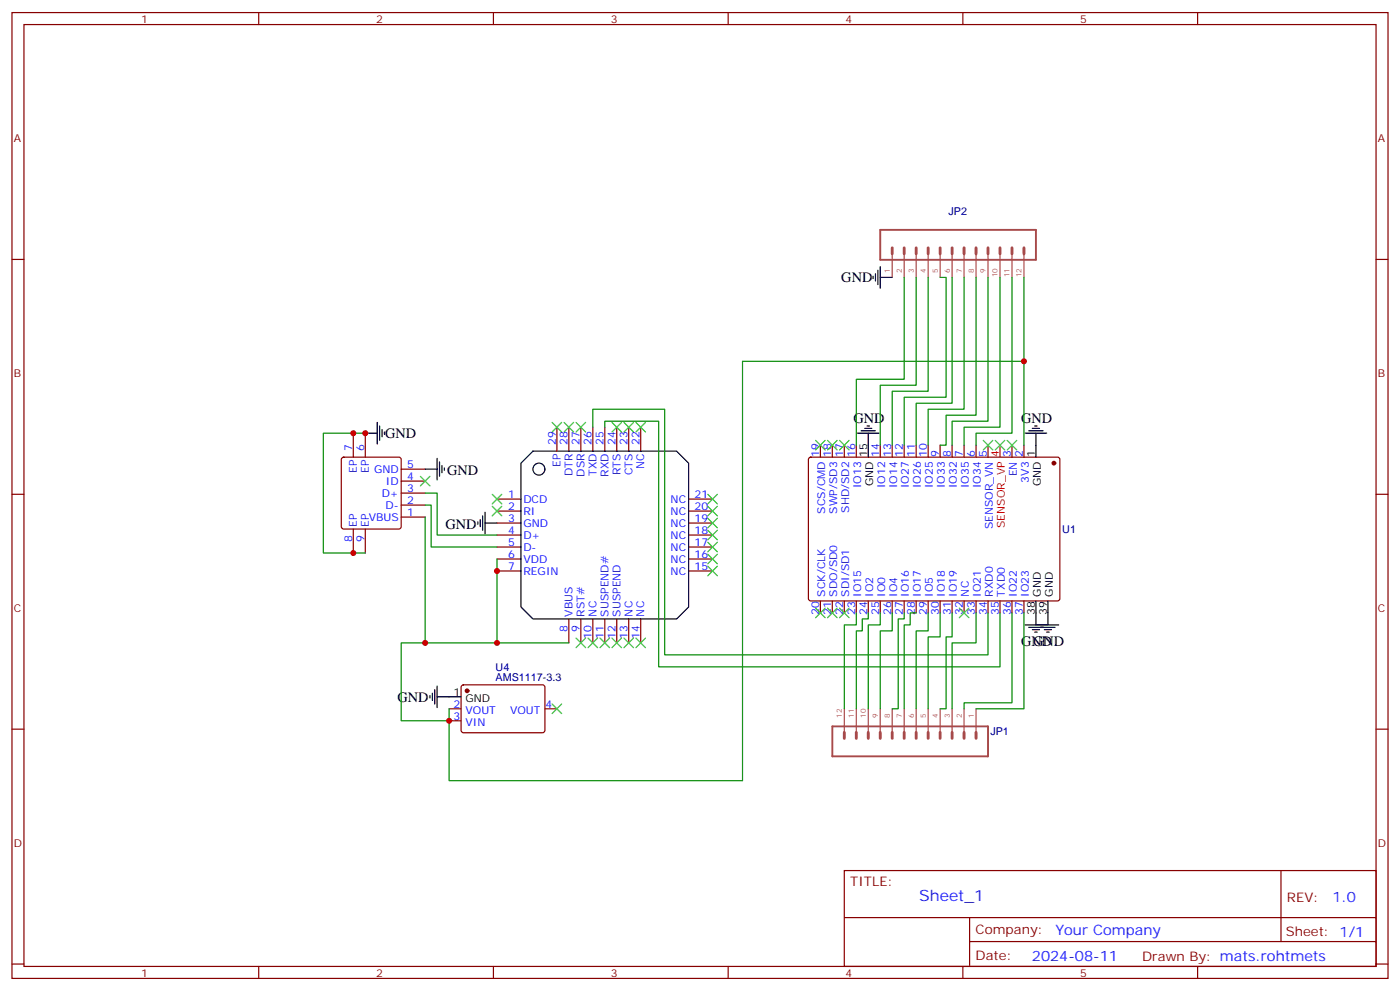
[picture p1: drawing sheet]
<svg xmlns="http://www.w3.org/2000/svg" width="412mm" height="292mm" viewBox="0 0 412 292" stroke-linecap="round" stroke-linejoin="round" font-family="sans-serif">
<g fill="none" stroke="#870000" stroke-width=".35">
<path d="M3.5 3.7h405.4v284.3h-405.4zM7.1 7.2h398.2v277.3h-398.2zM76.2 3.7v3.5M145.3 3.7v3.5M214.5 3.7v3.5M283.6 3.7v3.5M352.8 3.7v3.5M3.5 76.4h3.6M405.3 76.4h3.6M100.8 134.8l.4-.2h16.3l.5 .2 .2 .5v19.7l-.3 .5-.4 .3h-16.3l-.5-.3-.2-.5v-19.7zM104.1 127.5v7.1M107.6 127.5v7.1"/>
<path d="M118.2 138.1h7M164 125.8v7M167.6 125.8v7M171.1 125.8v7M174.6 125.8v7M178.2 125.8v7M181.7 125.8v7M185.2 125.8v7M188.7 125.8v7M238.4 134.8l.4-.2h73l.4 .7-.1 41.2-.6 .4h-72.9l-.5-.7v-40.9zM241.7 131.1v3.5M245.2 131.1v3.5"/>
<path d="M248.7 131.1v3.5M252.2 131.1v3.5M259.3 131.1v3.5M262.8 131.1v3.5M266.3 131.1v3.5M269.9 131.1v3.5M273.4 131.1v3.5M276.9 131.1v3.5M280.5 131.1v3.5M284 131.1v3.5M287.5 131.1v3.5M291 131.1v3.5"/>
<path d="M298.1 131.1v3.5M301.6 131.1v3.5M3.5 145.5h3.6M104.1 155.8v7M107.6 155.8v7M118.2 141.6h7M118.2 145.2h7M118.2 148.7h7M118.2 152.2h7M146.4 146.9h7.1M146.4 150.5h7.1M146.4 154h7.1"/>
<path d="M146.4 157.5h7.1M202.8 146.9h7.1M202.8 150.5h7.1M202.8 154h7.1M202.8 157.5h7.1M405.3 145.5h3.6M146.4 161h7.1M146.4 164.6h7.1M146.4 168.1h7.1M202.8 161h7.1M202.8 164.6h7.1M202.8 168.1h7.1"/>
<path d="M241.7 176.9v3.5M245.2 176.9v3.5M248.7 176.9v3.5M252.2 176.9v3.5M255.8 176.9v3.5M259.3 176.9v3.5M262.8 176.9v3.5M266.3 176.9v3.5M269.9 176.9v3.5M273.4 176.9v3.5M276.9 176.9v3.5M280.5 176.9v3.5"/>
<path d="M284 176.9v3.5M287.5 176.9v3.5M291 176.9v3.5M294.6 176.9v3.5M298.1 176.9v3.5M301.6 176.9v3.5M167.6 182.2v7.1M171.1 182.2v7.1M174.6 182.2v7.1M178.2 182.2v7.1M181.7 182.2v7.1M185.2 182.2v7.1"/>
<path d="M188.7 182.2v7.1M3.5 214.7h3.6M132.3 208.7h3.5M132.3 212.2h3.5M136.1 201.8l.4-.2 23.6 .1 .4 .6-.1 13-.6 .4h-23.5l-.5-.7v-12.7zM160.5 208.7h3.5M405.3 214.7h3.6M248.7 256.3h156.6v28.2h-156.6zM377.3 256.3v20.9M248.7 270.1h156.5M285.6 277.2h119.6M285.6 270.1v14.2"/>
<path d="M3.5 283.8h3.6M76.2 284.5v3.5M145.3 284.5v3.5M214.5 284.5v3.5M283.6 284.5v3.5M352.8 284.5v3.5M405.3 283.8h3.6"/>
</g>
<g fill="#870000" stroke="#870000" stroke-width=".35">
<circle cx="310.4" cy="136.3" r=".53"/>
<circle cx="137.6" cy="203.4" r=".53"/>
</g>
<g fill="none" stroke="#000" stroke-width=".35">
<path d="M258.6 79.6v4.2M259.3 78.5v6.3M257.2 81.3v.7M257.9 80.6v2.1M259.3 81.7h3.5M107.6 127.5h3.5M111.1 124.4v6.3M111.8 125.4v4.2M112.5 126.5v2.1M113.2 127.2v.7M125.2 138.1h3.6M128.8 134.9v6.4"/>
<path d="M129.5 136v4.2M130.2 137.1v2.1M130.9 137.8v.7M157 132.8h42.3l3.5 3.5v42.4l-3.5 3.5h-42.3l-3.5-3.5v-42.4zM252.6 127.5h6.3M253.6 126.8h4.3M254.7 126.1h2.1M255.4 125.4h.7M255.8 127.5v7.1M302 127.5h6.3M303 126.8h4.3M304.1 126.1h2.1"/>
<path d="M304.8 125.4h.7M305.2 127.5v7.1M140.8 153.6v.7M141.5 152.9v2.1M142.2 151.9v4.2M142.9 154h3.5M142.9 150.8v6.4M305.2 176.9v7.1M308.7 176.9v7.1M302 184h9.9M303 184.7h7.8M304.1 185.4h2.1"/>
<path d="M304.8 186.1h.7M307.6 185.4h2.1M308.3 186.1h.7M126.6 204.8v.7M127.4 204.1v2.1M128.1 203v4.3M128.8 205.1h7M128.8 202v6.3"/>
<circle cx="158.7" cy="138.1" r="1.76"/>
</g>
<path d="M294.6 131.1v3.5" fill="none" stroke="#f00" stroke-width=".35"/>
<g fill="none" stroke="#3c3" stroke-width=".35">
<path d="M162.6 124.4l2.9 2.8M165.5 124.4l-2.9 2.8M166.2 124.4l2.8 2.8M169 124.4l-2.8 2.8M169.7 124.4l2.8 2.8M172.5 124.4l-2.8 2.8M180.3 124.4l2.8 2.8M183.1 124.4l-2.8 2.8M183.8 124.4l2.8 2.8M186.6 124.4l-2.8 2.8M187.3 124.4l2.8 2.8M190.1 124.4l-2.8 2.8"/>
<path d="M240.2 129.6l2.9 2.9M243.1 129.6l-2.9 2.9M243.8 129.6l2.8 2.9M246.6 129.6l-2.8 2.9M247.3 129.6l2.8 2.9M250.1 129.6l-2.8 2.9M289.6 129.6l2.9 2.9M292.5 129.6l-2.9 2.9M293.2 129.6l2.8 2.9M296 129.6l-2.8 2.9M296.7 129.6l2.8 2.9M299.5 129.6l-2.8 2.9"/>
<path d="M123.8 140.2l2.8 2.9M126.6 140.2l-2.8 2.9M145 149l2.8 2.9M145 145.5l2.8 2.8M147.8 149l-2.8 2.9M147.8 145.5l-2.8 2.8M208.5 145.5l2.8 2.8M208.5 149l2.8 2.9M208.5 152.6l2.8 2.8M208.5 156.1l2.8 2.8M208.5 159.6l2.8 2.9M211.3 145.5l-2.8 2.8"/>
<path d="M211.3 149l-2.8 2.9M211.3 152.6l-2.8 2.8M211.3 156.1l-2.8 2.8M211.3 159.6l-2.8 2.9M208.5 163.2l2.8 2.8M208.5 166.7l2.8 2.8M211.3 163.2l-2.8 2.8M211.3 166.7l-2.8 2.8M240.2 179l2.9 2.9M243.1 179l-2.9 2.9M243.8 179l2.8 2.9M246.6 179l-2.8 2.9"/>
<path d="M247.3 179l2.8 2.9M250.1 179l-2.8 2.9M282.6 179l2.8 2.9M285.4 179l-2.8 2.9M169.7 187.9l2.8 2.8M172.5 187.9l-2.8 2.8M173.2 187.9l2.8 2.8M176 187.9l-2.8 2.8M176.7 187.9l2.9 2.8M179.6 187.9l-2.9 2.8M180.3 187.9l2.8 2.8M183.1 187.9l-2.8 2.8"/>
<path d="M183.8 187.9l2.8 2.8M186.6 187.9l-2.8 2.8M187.3 187.9l2.8 2.8M190.1 187.9l-2.8 2.8M162.6 207.3l2.9 2.8M165.5 207.3l-2.9 2.8"/>
</g>
<g fill="none" stroke="#008700" stroke-width=".35">
<path d="M266.3 81.7v30h-14.1v19.4M269.9 81.7v31.7h-10.6v17.7M273.4 81.7v33.5h-10.6v15.9M276.9 81.7h1.8v35.2h-12.4v14.2M280.5 81.7v37h-10.6v12.4M284 81.7v38.8h-10.6v10.6M287.5 81.7v40.5h-8.8v8.9h-1.8M291 81.7v42.3h-10.5v7.1M294.6 81.7v44.1h-10.6v5.3M298.1 81.7v45.8h-10.6v3.6M301.6 81.7v24.7M107.6 127.5h-12.4v35.3h12.4"/>
<path d="M174.6 125.8v-5.3h21.2v72.3h95.2v-12.4M178.2 125.8v-1.8h15.8v72.3h100.6v-15.9M301.6 131.1v-24.7h-82.9v123.4h-86.4v-21.1M125.2 145.2h3.6v12.3h17.6M125.2 148.7h1.8v12.3h19.4M125.2 152.2v37.1h42.4M146.4 164.6v24.7M125.2 189.3h-7v22.9h14.1M252.2 180.4v3.6h-3.5v24.7M255.8 180.4v1.8h-1.8v3.5h-1.8v23M259.3 180.4v3.6h-3.5v24.7M262.8 180.4v5.3h-3.5v23"/>
<path d="M266.3 180.4v1.8h-1.7v26.5h-1.8M269.9 180.4h-1.8v3.6h-1.8v24.7M273.4 180.4v5.3h-3.5v23M276.9 180.4v7.1h-3.5v21.2M280.5 180.4v7.1h-1.8v21.2h-1.8M287.5 180.4v8.9h-7v19.4M298.1 180.4v26.5h-14.1v1.8M301.6 180.4v28.3h-14.1"/>
</g>
<path d="M259.3 67.7h45.9v8.8h-45.9zM245.2 213.8h45.8v8.9h-45.8z" fill="none" stroke="#a64a4a" stroke-width=".56"/>
<g fill="none" stroke="#a64a4a" stroke-width=".85">
<path d="M262.8 73v1.7M266.3 73v1.7M269.9 73v1.7M273.4 73v1.7M276.9 73v1.7M280.5 73v1.7M284 73v1.7M287.5 73v1.7M291 73v1.7M294.6 73v1.7M298.1 73v1.7M301.6 73v1.7"/>
<path d="M248.7 215.6v1.8M252.2 215.6v1.8M255.8 215.6v1.8M259.3 215.6v1.8M262.8 215.6v1.8M266.3 215.6v1.8M269.9 215.6v1.8M273.4 215.6v1.8M276.9 215.6v1.8M280.5 215.6v1.8M284 215.6v1.8M287.5 215.6v1.8"/>
</g>
<g fill="none" stroke="#a64a4a" stroke-width=".35">
<path d="M262.8 74.7v7M266.3 74.7v7M269.9 74.7v7M273.4 74.7v7M276.9 74.7v7M280.5 74.7v7M284 74.7v7M287.5 74.7v7M291 74.7v7M294.6 74.7v7M298.1 74.7v7M301.6 74.7v7"/>
<path d="M248.7 208.7v6.9M252.2 208.7v6.9M255.8 208.7v6.9M259.3 208.7v6.9M262.8 208.7v6.9M266.3 208.7v6.9M269.9 208.7v6.9M273.4 208.7v6.9M276.9 208.7v6.9M280.5 208.7v6.9M284 208.7v6.9M287.5 208.7v6.9"/>
</g>
<g fill="#c00">
<circle cx="125.2" cy="189.3" r=".88"/>
<circle cx="146.4" cy="168.1" r=".88"/>
<circle cx="146.4" cy="189.3" r=".88"/>
<circle cx="132.3" cy="212.2" r=".88"/>
<circle cx="107.6" cy="127.5" r=".88"/>
<circle cx="104.1" cy="162.8" r=".88"/>
<circle cx="104.1" cy="127.5" r=".88"/>
<circle cx="301.6" cy="106.4" r=".88"/>
</g>
<text font-size="4.6" fill="#00f" x="270.8" y="265.3">Sheet_1</text>
<g font-size="4.2">
<text x="247.8" y="83.1">GND</text>
<text x="251.4" y="124.6">GND</text>
<text x="300.8" y="124.6">GND</text>
<text x="113.4" y="129">GND</text>
<text x="131.7" y="139.7">GND</text>
<text x="131.2" y="155.6">GND</text>
<text x="300.8" y="190.2">GND</text>
<text x="304.3" y="190.2">GND</text>
<text x="117.1" y="206.8">GND</text>
</g>
<g font-size="4.2" fill="#00f">
<text x="392.5" y="265.6">1.0</text>
<text x="310.9" y="275.1">Your Company</text>
<text x="304" y="282.9">2024-08-11</text>
</g>
<g font-size="3.9" fill="#800">
<text x="250.5" y="260.9">TITLE:</text>
<text x="379.1" y="265.6">REV:</text>
<text x="287.4" y="275.1">Company:</text>
<text x="378.7" y="275.7">Sheet: 1/1</text>
<text x="287.4" y="282.8">Date:</text>
<text x="336.4" y="282.8">Drawn By: mats.rohtmets</text>
</g>
<g font-size="3.2" fill="#800">
<text x="41.6" y="6.7">1</text>
<text x="110.8" y="6.7">2</text>
<text x="179.9" y="6.7">3</text>
<text x="249.1" y="6.7">4</text>
<text x="318.2" y="6.7">5</text>
<text x="4.1" y="41.8">A</text>
<text x="405.9" y="41.8">A</text>
<text x="4.1" y="110.9">B</text>
<text x="405.9" y="110.9">B</text>
<text x="4.1" y="180.1">C</text>
<text x="405.9" y="180.1">C</text>
<text x="4.1" y="249.2">D</text>
<text x="405.9" y="249.2">D</text>
<text x="41.6" y="287.5">1</text>
<text x="110.8" y="287.5">2</text>
<text x="179.9" y="287.5">3</text>
<text x="249.1" y="287.5">4</text>
<text x="318.2" y="287.5">5</text>
</g>
<g font-size="3.2" fill="#000080">
<text x="279.4" y="63.4">JP2</text>
<text x="312.9" y="157.1">U1</text>
<text x="146" y="197.4">U4</text>
<text x="146" y="200.6">AMS1117-3.3</text>
<text x="291.7" y="216.4">JP1</text>
</g>
<g font-size="3.2" fill="#00f">
<text x="163.7" y="131.1" transform="rotate(-90 163.7 131.1)">29</text>
<text x="167.2" y="131.1" transform="rotate(-90 167.2 131.1)">28</text>
<text x="170.7" y="131.1" transform="rotate(-90 170.7 131.1)">27</text>
<text x="174.3" y="131.1" transform="rotate(-90 174.3 131.1)">26</text>
<text x="177.8" y="131.1" transform="rotate(-90 177.8 131.1)">25</text>
<text x="181.3" y="131.1" transform="rotate(-90 181.3 131.1)">24</text>
<text x="184.9" y="131.1" transform="rotate(-90 184.9 131.1)">23</text>
<text x="188.4" y="131.1" transform="rotate(-90 188.4 131.1)">22</text>
<text x="103.7" y="132.8" transform="rotate(-90 103.7 132.8)">7</text>
<text x="107.2" y="132.8" transform="rotate(-90 107.2 132.8)">6</text>
<text x="119.9" y="137.8">5</text>
<text x="165.1" y="137.4" transform="rotate(-90 165.1 137.4)">EP</text>
<text x="241.3" y="134.4" transform="rotate(-90 241.3 134.4)">19</text>
<text x="244.8" y="134.4" transform="rotate(-90 244.8 134.4)">18</text>
<text x="248.4" y="134.4" transform="rotate(-90 248.4 134.4)">17</text>
<text x="251.9" y="134.4" transform="rotate(-90 251.9 134.4)">16</text>
<text x="258.9" y="134.4" transform="rotate(-90 258.9 134.4)">14</text>
<text x="262.5" y="134.4" transform="rotate(-90 262.5 134.4)">13</text>
<text x="266" y="134.4" transform="rotate(-90 266 134.4)">12</text>
<text x="269.5" y="134.4" transform="rotate(-90 269.5 134.4)">11</text>
<text x="273" y="134.4" transform="rotate(-90 273 134.4)">10</text>
<text x="276.6" y="134.4" transform="rotate(-90 276.6 134.4)">9</text>
<text x="280.1" y="134.4" transform="rotate(-90 280.1 134.4)">8</text>
<text x="283.6" y="134.4" transform="rotate(-90 283.6 134.4)">7</text>
<text x="287.2" y="134.4" transform="rotate(-90 287.2 134.4)">6</text>
<text x="290.7" y="134.4" transform="rotate(-90 290.7 134.4)">5</text>
<text x="297.7" y="134.4" transform="rotate(-90 297.7 134.4)">3</text>
<text x="301.3" y="134.4" transform="rotate(-90 301.3 134.4)">2</text>
<text x="105.1" y="139.2" transform="rotate(-90 105.1 139.2)">EP</text>
<text x="108.7" y="139.2" transform="rotate(-90 108.7 139.2)">EP</text>
<text x="110.2" y="139.2">GND</text>
<text x="113.7" y="142.7">ID</text>
<text x="119.9" y="141.3">4</text>
<text x="168.6" y="140.1" transform="rotate(-90 168.6 140.1)">DTR</text>
<text x="172.2" y="140.3" transform="rotate(-90 172.2 140.3)">DSR</text>
<text x="175.7" y="140.1" transform="rotate(-90 175.7 140.1)">TXD</text>
<text x="179.2" y="140.4" transform="rotate(-90 179.2 140.4)">RXD</text>
<text x="182.7" y="139.9" transform="rotate(-90 182.7 139.9)">RTS</text>
<text x="186.3" y="139.9" transform="rotate(-90 186.3 139.9)">CTS</text>
<text x="189.8" y="138.1" transform="rotate(-90 189.8 138.1)">NC</text>
<text x="253.6" y="143.8" transform="rotate(-90 253.6 143.8)">IO13</text>
<text x="260.7" y="143.8" transform="rotate(-90 260.7 143.8)">IO12</text>
<text x="264.2" y="143.8" transform="rotate(-90 264.2 143.8)">IO14</text>
<text x="267.8" y="143.8" transform="rotate(-90 267.8 143.8)">IO27</text>
<text x="271.3" y="143.8" transform="rotate(-90 271.3 143.8)">IO26</text>
<text x="274.8" y="143.8" transform="rotate(-90 274.8 143.8)">IO25</text>
<text x="278.3" y="143.8" transform="rotate(-90 278.3 143.8)">IO33</text>
<text x="281.9" y="143.8" transform="rotate(-90 281.9 143.8)">IO32</text>
<text x="285.4" y="143.8" transform="rotate(-90 285.4 143.8)">IO35</text>
<text x="288.9" y="143.8" transform="rotate(-90 288.9 143.8)">IO34</text>
<text x="299.5" y="140.3" transform="rotate(-90 299.5 140.3)">EN</text>
<text x="303" y="142.1" transform="rotate(-90 303 142.1)">3V3</text>
<text x="112.4" y="146.2">D+</text>
<text x="113.6" y="149.8">D-</text>
<text x="119.9" y="144.8">3</text>
<text x="119.9" y="148.3">2</text>
<text x="149.7" y="146.6">1</text>
<text x="154.2" y="148">DCD</text>
<text x="197.6" y="148">NC</text>
<text x="204.6" y="146.6">21</text>
<text x="105.1" y="155" transform="rotate(-90 105.1 155)">EP</text>
<text x="108.6" y="153.3">VBUS</text>
<text x="108.7" y="155" transform="rotate(-90 108.7 155)">EP</text>
<text x="119.9" y="151.9">1</text>
<text x="149.7" y="150.1">2</text>
<text x="149.7" y="153.6">3</text>
<text x="154.2" y="151.5">RI</text>
<text x="154.2" y="155">GND</text>
<text x="197.6" y="155">NC</text>
<text x="197.6" y="151.5">NC</text>
<text x="204.6" y="153.6">19</text>
<text x="204.6" y="150.1">20</text>
<text x="243.1" y="151.2" transform="rotate(-90 243.1 151.2)">SCS/CMD</text>
<text x="246.6" y="151.2" transform="rotate(-90 246.6 151.2)">SWP/SD3</text>
<text x="250.1" y="151" transform="rotate(-90 250.1 151)">SHD/SD2</text>
<text x="292.5" y="155.9" transform="rotate(-90 292.5 155.9)">SENSOR_VN</text>
<text x="103.7" y="159.5" transform="rotate(-90 103.7 159.5)">8</text>
<text x="107.2" y="159.5" transform="rotate(-90 107.2 159.5)">9</text>
<text x="149.7" y="157.2">4</text>
<text x="149.7" y="160.7">5</text>
<text x="154.2" y="158.6">D+</text>
<text x="197.6" y="158.6">NC</text>
<text x="204.6" y="160.7">17</text>
<text x="204.6" y="157.2">18</text>
<text x="149.7" y="164.2">6</text>
<text x="149.7" y="167.7">7</text>
<text x="154.2" y="162.1">D-</text>
<text x="154.2" y="165.6">VDD</text>
<text x="197.6" y="165.6">NC</text>
<text x="197.6" y="162.1">NC</text>
<text x="204.6" y="167.7">15</text>
<text x="204.6" y="164.2">16</text>
<text x="154.2" y="169.2">REGIN</text>
<text x="197.6" y="169.2">NC</text>
<text x="243.1" y="175.6" transform="rotate(-90 243.1 175.6)">SCK/CLK</text>
<text x="246.6" y="175.6" transform="rotate(-90 246.6 175.6)">SDO/SD0</text>
<text x="250.1" y="175.6" transform="rotate(-90 250.1 175.6)">SDI/SD1</text>
<text x="253.6" y="175.6" transform="rotate(-90 253.6 175.6)">IO15</text>
<text x="257.2" y="175.6" transform="rotate(-90 257.2 175.6)">IO2</text>
<text x="260.7" y="175.6" transform="rotate(-90 260.7 175.6)">IO0</text>
<text x="264.2" y="175.6" transform="rotate(-90 264.2 175.6)">IO4</text>
<text x="267.8" y="175.6" transform="rotate(-90 267.8 175.6)">IO16</text>
<text x="271.3" y="175.6" transform="rotate(-90 271.3 175.6)">IO17</text>
<text x="274.8" y="175.6" transform="rotate(-90 274.8 175.6)">IO5</text>
<text x="278.3" y="175.6" transform="rotate(-90 278.3 175.6)">IO18</text>
<text x="281.9" y="175.6" transform="rotate(-90 281.9 175.6)">IO19</text>
<text x="285.4" y="175.6" transform="rotate(-90 285.4 175.6)">NC</text>
<text x="288.9" y="175.6" transform="rotate(-90 288.9 175.6)">IO21</text>
<text x="292.5" y="175.6" transform="rotate(-90 292.5 175.6)">RXD0</text>
<text x="296" y="175.6" transform="rotate(-90 296 175.6)">TXD0</text>
<text x="299.5" y="175.6" transform="rotate(-90 299.5 175.6)">IO22</text>
<text x="303" y="175.6" transform="rotate(-90 303 175.6)">IO23</text>
<text x="167.2" y="186" transform="rotate(-90 167.2 186)">8</text>
<text x="168.6" y="181.5" transform="rotate(-90 168.6 181.5)">VBUS</text>
<text x="170.7" y="186" transform="rotate(-90 170.7 186)">9</text>
<text x="172.2" y="181.5" transform="rotate(-90 172.2 181.5)">RST#</text>
<text x="175.7" y="181.5" transform="rotate(-90 175.7 181.5)">NC</text>
<text x="179.2" y="181.5" transform="rotate(-90 179.2 181.5)">SUSPEND#</text>
<text x="182.7" y="181.5" transform="rotate(-90 182.7 181.5)">SUSPEND</text>
<text x="186.3" y="181.5" transform="rotate(-90 186.3 181.5)">NC</text>
<text x="189.8" y="181.5" transform="rotate(-90 189.8 181.5)">NC</text>
<text x="241.3" y="181.1" transform="rotate(-90 241.3 181.1)">20</text>
<text x="244.8" y="181.1" transform="rotate(-90 244.8 181.1)">21</text>
<text x="248.4" y="181.1" transform="rotate(-90 248.4 181.1)">22</text>
<text x="251.9" y="181.1" transform="rotate(-90 251.9 181.1)">23</text>
<text x="255.4" y="181.1" transform="rotate(-90 255.4 181.1)">24</text>
<text x="258.9" y="181.1" transform="rotate(-90 258.9 181.1)">25</text>
<text x="262.5" y="181.1" transform="rotate(-90 262.5 181.1)">26</text>
<text x="266" y="181.1" transform="rotate(-90 266 181.1)">27</text>
<text x="269.5" y="181.1" transform="rotate(-90 269.5 181.1)">28</text>
<text x="273" y="181.1" transform="rotate(-90 273 181.1)">29</text>
<text x="276.6" y="181.1" transform="rotate(-90 276.6 181.1)">30</text>
<text x="280.1" y="181.1" transform="rotate(-90 280.1 181.1)">31</text>
<text x="283.6" y="181.1" transform="rotate(-90 283.6 181.1)">32</text>
<text x="287.2" y="181.1" transform="rotate(-90 287.2 181.1)">33</text>
<text x="290.7" y="181.1" transform="rotate(-90 290.7 181.1)">34</text>
<text x="294.2" y="181.1" transform="rotate(-90 294.2 181.1)">35</text>
<text x="297.7" y="181.1" transform="rotate(-90 297.7 181.1)">36</text>
<text x="301.3" y="181.1" transform="rotate(-90 301.3 181.1)">37</text>
<text x="174.3" y="188" transform="rotate(-90 174.3 188)">10</text>
<text x="177.8" y="188" transform="rotate(-90 177.8 188)">11</text>
<text x="181.3" y="188" transform="rotate(-90 181.3 188)">12</text>
<text x="184.9" y="188" transform="rotate(-90 184.9 188)">13</text>
<text x="188.4" y="188" transform="rotate(-90 188.4 188)">14</text>
<text x="133.6" y="208.3">2</text>
<text x="160.7" y="208.3">4</text>
<text x="133.6" y="211.8">3</text>
<text x="137.1" y="210.1">VOUT</text>
<text x="137.1" y="213.6">VIN</text>
<text x="150.3" y="210.1">VOUT</text>
</g>
<g font-size="3.2">
<text x="255.4" y="134.4" transform="rotate(-90 255.4 134.4)">15</text>
<text x="304.8" y="134.4" transform="rotate(-90 304.8 134.4)">1</text>
<text x="257.2" y="143.2" transform="rotate(-90 257.2 143.2)">GND</text>
<text x="306.6" y="143.2" transform="rotate(-90 306.6 143.2)">GND</text>
<text x="306.6" y="175.6" transform="rotate(-90 306.6 175.6)">GND</text>
<text x="310.1" y="175.6" transform="rotate(-90 310.1 175.6)">GND</text>
<text x="304.8" y="181.1" transform="rotate(-90 304.8 181.1)">38</text>
<text x="308.3" y="181.1" transform="rotate(-90 308.3 181.1)">39</text>
<text x="133.6" y="204.8">1</text>
<text x="137.1" y="206.6">GND</text>
</g>
<g font-size="3.2" fill="#f00">
<text x="294.2" y="134.4" transform="rotate(-90 294.2 134.4)">4</text>
<text x="296" y="155.4" transform="rotate(-90 296 155.4)">SENSOR_VP</text>
</g>
<g font-size="2.1" fill="#a54b4b">
<text x="262.1" y="80.3" transform="rotate(-90 262.1 80.3)">1</text>
<text x="265.7" y="80.3" transform="rotate(-90 265.7 80.3)">2</text>
<text x="269.2" y="80.3" transform="rotate(-90 269.2 80.3)">3</text>
<text x="272.7" y="80.3" transform="rotate(-90 272.7 80.3)">4</text>
<text x="276.2" y="80.3" transform="rotate(-90 276.2 80.3)">5</text>
<text x="279.8" y="80.3" transform="rotate(-90 279.8 80.3)">6</text>
<text x="283.3" y="80.3" transform="rotate(-90 283.3 80.3)">7</text>
<text x="286.8" y="80.3" transform="rotate(-90 286.8 80.3)">8</text>
<text x="290.3" y="80.3" transform="rotate(-90 290.3 80.3)">9</text>
<text x="293.9" y="81.7" transform="rotate(-90 293.9 81.7)">10</text>
<text x="297.4" y="81.7" transform="rotate(-90 297.4 81.7)">11</text>
<text x="300.9" y="81.7" transform="rotate(-90 300.9 81.7)">12</text>
<text x="248" y="211.3" transform="rotate(-90 248 211.3)">12</text>
<text x="251.5" y="211.3" transform="rotate(-90 251.5 211.3)">11</text>
<text x="255.1" y="211.3" transform="rotate(-90 255.1 211.3)">10</text>
<text x="258.6" y="211.3" transform="rotate(-90 258.6 211.3)">9</text>
<text x="262.1" y="211.3" transform="rotate(-90 262.1 211.3)">8</text>
<text x="265.7" y="211.3" transform="rotate(-90 265.7 211.3)">7</text>
<text x="269.2" y="211.3" transform="rotate(-90 269.2 211.3)">6</text>
<text x="272.7" y="211.3" transform="rotate(-90 272.7 211.3)">5</text>
<text x="276.2" y="211.3" transform="rotate(-90 276.2 211.3)">4</text>
<text x="279.8" y="211.3" transform="rotate(-90 279.8 211.3)">3</text>
<text x="283.3" y="211.3" transform="rotate(-90 283.3 211.3)">2</text>
<text x="286.8" y="211.3" transform="rotate(-90 286.8 211.3)">1</text>
</g>
</svg>
